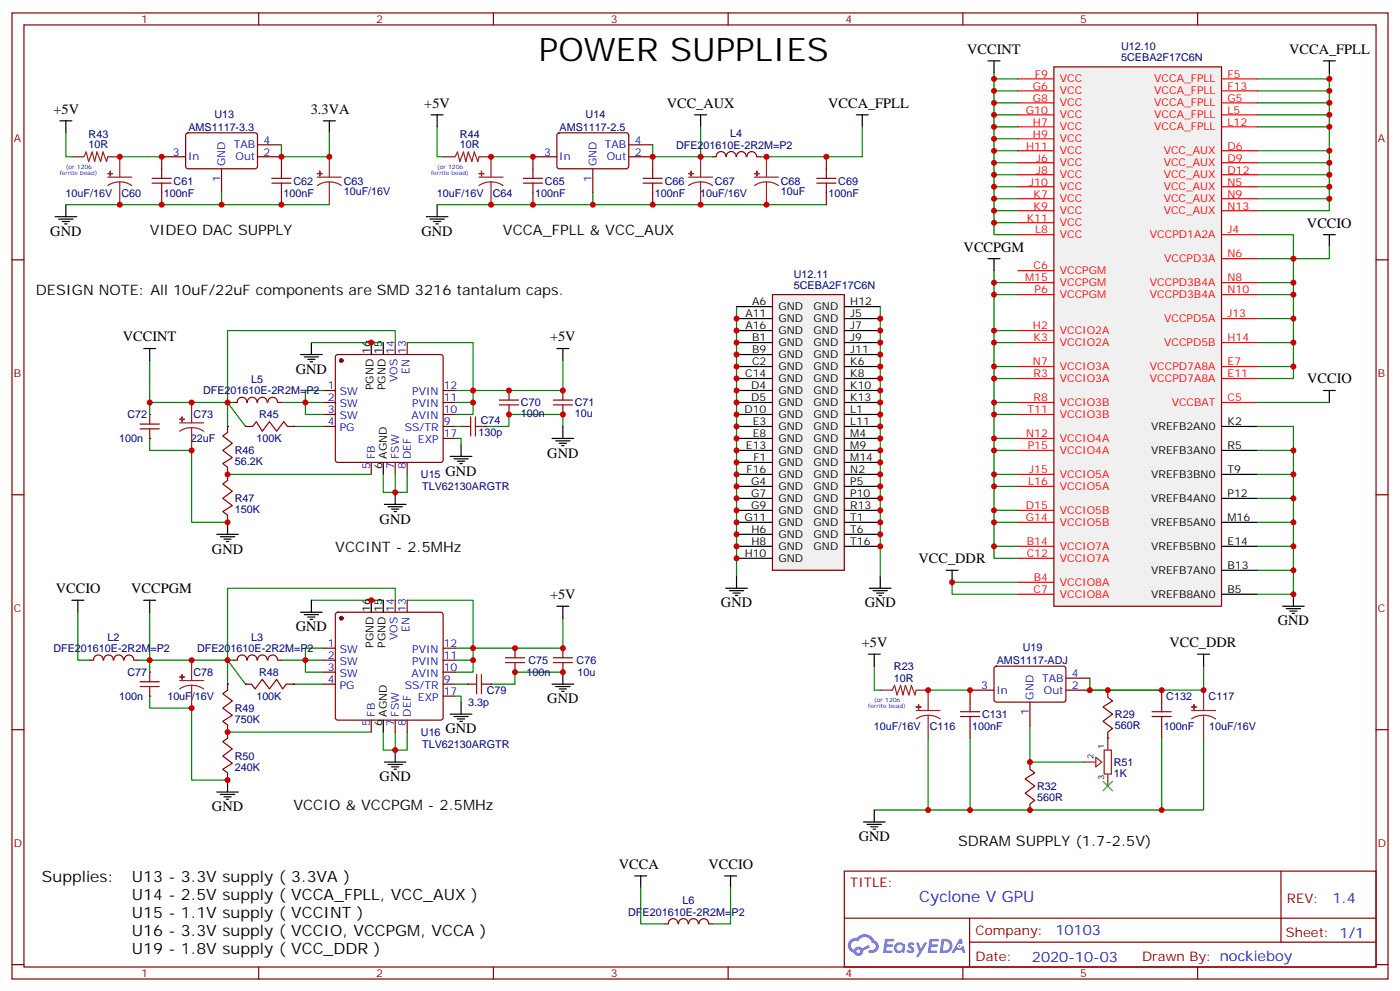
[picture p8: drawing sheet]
<svg xmlns="http://www.w3.org/2000/svg" width="412mm" height="292mm" viewBox="0 0 412 292" stroke-linecap="round" stroke-linejoin="round" font-family="sans-serif">
<path d="M54.9 39.3l.5-.2h20l.4 .7v9.4l-.7 .5-20-.1-.4-.6v-9.2zM44.8 53.9h5.6M44.8 52.5h5.6M47.6 53.9v6.4M54.7 46.1h-7.1v6.4M65.3 49.7v7M75.8 46.1h7.1v6.4M75.8 42.6h7.1M80.1 53.9h5.6M80.1 52.5h5.6M82.9 53.9v6.4" fill="none" stroke="#870000" stroke-width=".35"/>
<g fill="none" stroke="#000" stroke-width=".35">
<path d="M291 17.9h3.6M292.8 17.9v3.5M17.6 35.6h3.6M19.4 35.6v3.5M95.2 35.6h3.6M97 35.6v3.5M16.2 63.8h6.4M17.3 64.5h4.2M18.3 65.2h2.2M19 65.9h.8M19.4 60.3v3.5M291 76.1h3.6"/>
<path d="M292.8 76.1v3.6M213.8 173.1h6.3M214.8 173.8h4.3M215.9 174.6h2.1M216.6 175.3h.7M217 169.6v3.5M256.1 173.1h6.4M257.2 173.8h4.2M258.2 174.6h2.1M258.9 175.3h.7M259.3 169.6v3.5"/>
</g>
<path d="M21.2 46.1h3.5l.7-1.4 .7 2.9 1.1-2.9 .7 2.9 .7-2.9 1 2.9 .7-2.9 1.1 2.9 .3-1.5h3.6v6M31.7 52.1h7.1M35.3 53.6l1.8 .2 1.7 .8M35.3 53.6l-1.9 .2-1.7 .8M35.3 53.6v6.7M93.5 52.1h7M97 53.6l1.9 .2 1.6 .8M97 53.6l-1.8 .2-1.7 .8M97 46.1v6M97 53.6v6.7" fill="none" stroke="#8c2424" stroke-width=".35"/>
<g fill="#8c2424" stroke="#8c2424" stroke-width=".35">
<path d="M93.5 51.1h1.4z"/>
<path d="M94.2 50.4v1.4z"/>
<path d="M31.7 51.1h1.5z"/>
<path d="M32.5 50.4v1.4z"/>
</g>
<g fill="none" stroke="#008700" stroke-width=".35">
<path d="M19.4 39.1v7h1.8M292.8 21.4v47.7h7.1M292.8 33.8h7.1M292.8 30.3h7.1M292.8 26.7h7.1M292.8 23.2h7.1M292.8 37.3h7.1M370.4 33.8h21.2M370.4 30.3h21.2M370.4 26.7h21.2M370.4 23.2h21.2M391.6 37.3v24.7h-21.2"/>
<path d="M391.6 21.4v15.9h-21.2M35.3 46.1h12.3M65.3 56.7v3.6M292.8 44.4h7.1M292.8 40.9h7.1M292.8 47.9h7.1M292.8 51.4h7.1M292.8 55h7.1M292.8 58.5h7.1M370.4 44.4h21.2M370.4 47.9h21.2M370.4 51.4h21.2"/>
<path d="M370.4 55h21.2M370.4 58.5h21.2M292.8 79.7v84.6h7.1M292.8 62h7.1M292.8 65.5h7.1M370.4 69.1h10.6v42.3h-10.6M370.4 76.1h10.6M217 90.2v79.4M292.8 83.2h7.1M292.8 86.7h7.1M292.8 97.3h7.1M370.4 83.2h10.6"/>
<path d="M370.4 86.7h10.6M370.4 93.8h10.6M292.8 100.8h7.1M292.8 107.9h7.1M292.8 111.4h7.1M292.8 118.5h7.1M370.4 100.8h10.6M370.4 107.9h10.6M292.8 122h7.1M292.8 132.6h7.1M292.8 129h7.1M292.8 139.6h7.1"/>
<path d="M292.8 143.2h7.1M292.8 153.7h7.1M292.8 150.2h7.1M280.5 171.4h19.4M292.8 160.8h7.1"/>
</g>
<path d="M227.5 86.7h21.2v81.2h-21.2z" fill="#f0f0f0" stroke="#870000" stroke-width=".35"/>
<g fill="none" stroke="#000" stroke-width=".35">
<path d="M217 90.2h10.5M217 97.3h10.5M217 93.8h10.5M248.7 90.2h10.6M248.7 97.3h10.6M248.7 93.8h10.6M217 111.4h10.5M217 114.9h10.5M217 118.5h10.5M217 107.9h10.5M217 104.4h10.5M217 100.8h10.5"/>
<path d="M248.7 111.4h10.6M248.7 114.9h10.6M248.7 118.5h10.6M248.7 107.9h10.6M248.7 104.4h10.6M248.7 100.8h10.6M217 139.6h10.5M217 136.1h10.5M217 132.6h10.5M217 129h10.5M217 125.5h10.5M217 122h10.5"/>
<path d="M248.7 139.6h10.6M248.7 136.1h10.6M248.7 132.6h10.6M248.7 129h10.6M248.7 125.5h10.6M248.7 122h10.6M217 157.3h10.5M217 153.7h10.5M217 150.2h10.5M217 146.7h10.5M217 143.2h10.5M248.7 157.3h10.6"/>
<path d="M248.7 153.7h10.6M248.7 150.2h10.6M248.7 146.7h10.6M248.7 143.2h10.6M217 160.8h10.5M217 164.3h10.5M248.7 160.8h10.6"/>
</g>
<path d="M310.4 19.7h49.4v158.7h-49.4z" fill="#f0f0f0" stroke="#870000" stroke-width=".35"/>
<g fill="none" stroke="#f00" stroke-width=".35">
<path d="M299.9 23.2h10.5M299.9 37.3h10.5M299.9 33.8h10.5M299.9 30.3h10.5M299.9 26.7h10.5M359.8 23.2h10.6M359.8 37.3h10.6M359.8 33.8h10.6M359.8 30.3h10.6M359.8 26.7h10.6M299.9 58.5h10.5M299.9 55h10.5"/>
<path d="M299.9 51.4h10.5M299.9 47.9h10.5M299.9 44.4h10.5M299.9 40.9h10.5M359.8 58.5h10.6M359.8 55h10.6M359.8 51.4h10.6M359.8 47.9h10.6M359.8 44.4h10.6M299.9 69.1h10.5M299.9 65.5h10.5M299.9 62h10.5"/>
<path d="M299.9 79.7h10.5M359.8 69.1h10.6M359.8 62h10.6M359.8 76.1h10.6M299.9 86.7h10.5M299.9 83.2h10.5M299.9 97.3h10.5M359.8 86.7h10.6M359.8 83.2h10.6M359.8 93.8h10.6M299.9 118.5h10.5M299.9 100.8h10.5"/>
<path d="M299.9 107.9h10.5M299.9 111.4h10.5M359.8 118.5h10.6M359.8 100.8h10.6M359.8 107.9h10.6M359.8 111.4h10.6M299.9 122h10.5M299.9 129h10.5M299.9 132.6h10.5M299.9 139.6h10.5M299.9 143.2h10.5M299.9 150.2h10.5"/>
<path d="M299.9 153.7h10.5M299.9 160.8h10.5M299.9 164.3h10.5M299.9 174.9h10.5M299.9 171.4h10.5"/>
</g>
<path d="M359.8 125.5h10.6M359.8 132.6h10.6M359.8 139.6h10.6M359.8 146.7h10.6M359.8 153.7h10.6M359.8 160.8h10.6M359.8 167.9h10.6M359.8 174.9h10.6" fill="none" stroke="#000" stroke-width=".35"/>
<path d="M259.3 90.2v79.4" fill="none" stroke="#008700" stroke-width=".35"/>
<g fill="none" stroke="#870000" stroke-width=".35">
<path d="M3.5 3.8h405.4v284.3h-405.4zM7.1 7.3h398.2v277.3h-398.2zM76.2 3.8v3.5M145.3 3.8v3.5M214.5 3.8v3.5M283.6 3.8v3.5M352.8 3.8v3.5M3.5 76.5h3.6M405.3 76.5h3.6M3.5 145.6h3.6M405.3 145.6h3.6M3.5 214.8h3.6"/>
<path d="M405.3 214.8h3.6M248.7 256.4h156.6v28.2h-156.6zM377.3 256.4v20.9M248.7 270.2h156.5M285.6 277.3h119.6M285.6 270.2v14.2M3.5 283.9h3.6M76.2 284.6v3.5M145.3 284.6v3.5M214.5 284.6v3.5M283.6 284.6v3.5M352.8 284.6v3.5"/>
<path d="M405.3 283.9h3.6"/>
</g>
<g fill="#5487ff">
<path d="M267.7 277.6a1.22 1.22 0 0 1 1.7 .2l-.4 .6a.47 .47 0 0 0-.3-.4 .47 .47 0 0 0-.5 .2l.1 .2a1.14 1.14 0 0 1 .8 1.8 1.14 1.14 0 0 1-1.9 0l-.2-.2 .5-.6 .7 .5a.29 .29 0 0 0 .3-.3 .29 .29 0 0 0-.2-.3 1.04 1.04 0 0 1-.6-1.7z"/>
<path d="M260.7 276.3h2.4l.3 .2-.2 .5-1.8 .1-.1 .8h1.5l.3 .4-.3 .4h-1.6l-.2 1.1h1.7l.2 .3-.2 .3-2.6 .1z"/>
<path d="M273.8 276.3h2.4l.3 .2-.1 .5-1.8 .1-.2 .8h1.6l.3 .4-.4 .4h-1.6l-.1 1.1h1.7l.2 .3-.2 .3-2.6 .1z"/>
<path d="M282.6 276.3h.7l.3 1.3-.6 .3a.69 .69 0 0 0-1 .3 .69 .69 0 0 0 .4 .9 .69 .69 0 0 0 .9-.6l.5-.2 .6 2.2h-.8l-.2-.9h-1.8l-.5 .9h-.8z"/>
<path d="M269.8 277.4h.8l.6 1.8 1.1-1.8h.9l-2.6 4.2h-.8l.9-1.5z"/>
<path d="M277.4 276.3l-.6 4.2h1.3a2.11 2.11 0 0 0 2.5-2.1 2.11 2.11 0 0 0-2.5-2.1zM278.1 277.1a1.39 1.39 0 0 1 1.7 1.4 1.39 1.39 0 0 1-1.8 1.3h-.3z"/>
<path d="M263.7 277.9a1.54 1.54 0 0 0-.1 2.2 1.54 1.54 0 0 0 2.2 .1l.6 .3 .3-2.3-.2-.3h-.4a1.49 1.49 0 0 0-2.4 0zM264 278.9a.94 .94 0 0 1 1.8 0 .94 .94 0 0 1-1.8 0z"/>
<path d="M250.4 276.7a2.18 2.18 0 0 0 1.1 3.7 1.44 1.44 0 0 0 1.6 .9 1.44 1.44 0 0 0 1.2-1.4l2-1.1-.5-.7-1.9 1a1.47 1.47 0 0 0-2.4 .4 1.39 1.39 0 0 1-.7-1.9 1.39 1.39 0 0 1 2-.5 2.12 2.12 0 0 1 2.2-1.3 2.12 2.12 0 0 1 1.9 1.7 1.14 1.14 0 0 1 1.1 1.4 1.14 1.14 0 0 1-1.7 .7 .43 .43 0 0 0-.5 .4 .43 .43 0 0 0 .4 .5 1.98 1.98 0 0 0 2.5-1.2 1.98 1.98 0 0 0-1.2-2.6 3.1 3.1 0 0 0-5.3-.6l-.9 .1zM252.3 280a.55 .55 0 0 1 1.1 0 .55 .55 0 0 1-1.1 0z"/>
<circle cx="282.6" cy="278.4" r=".26"/>
</g>
<g fill="none" stroke="#000" stroke-width=".35">
<path d="M389.8 17.9h3.5M391.6 17.9v3.5M127 33.8h3.5M128.8 33.8v3.5M204.6 33.8h3.5M206.4 33.8v3.5M252.2 33.8h3.6M254 33.8v3.5M125.6 63.8h6.3M126.6 64.5h4.3M127.7 65.2h2.1M128.4 65.9h.7"/>
<path d="M128.8 60.3v3.5M389.8 69.1h3.5M391.6 69.1v3.5M42.3 102.6h3.6M44.1 102.6v3.5M88.5 104.4h6.4M89.6 105.1h4.2M90.7 105.8h2.1M91.4 106.5h.7M91.7 100.8v3.6M109.4 100.8v3.6M112.9 100.8v3.6"/>
<path d="M164 102.6h3.6M165.8 102.6v3.5M389.8 114.9h3.5M391.6 114.9v3.6M112.9 136.1v3.5M162.6 129h6.4M163.7 129.8h4.2M164.7 130.5h2.2M165.5 131.2h.7M165.8 125.5v3.5M63.9 157.3h6.3M64.9 158h4.2"/>
<path d="M66 158.7h2.1M66.7 159.4h.7M67 153.7v3.6M113.2 148.4h6.4M114.3 149.2h4.2M115.4 149.9h2.1M116.1 150.6h.7M116.4 144.9v3.5M21.2 176.7h3.5M22.9 176.7v3.5M91.7 176.7v3.5M109.4 176.7v3.5"/>
<path d="M112.9 176.7v3.5M164 178.4h3.6M165.8 178.4v3.6M377.8 178.4h6.4M378.9 179.1h4.2M379.9 179.8h2.2M381 174.9v3.5M88.5 180.2h6.4M89.6 180.9h4.2M90.7 181.6h2.1M91.4 182.3h.7M165.8 197.8v3.6"/>
<path d="M380.6 180.6h.8M112.9 211.9v3.6M162.6 201.4h6.4M163.7 202.1h4.2M164.7 202.8h2.2M165.5 203.5h.7M63.9 233.1h6.3M64.9 233.8h4.2M66 234.5h2.1M66.7 235.2h.7M67 229.6v3.5M113.2 224.3h6.4"/>
<path d="M114.3 225h4.2M115.4 225.7h2.1M116.1 226.4h.7M116.4 220.8v3.5"/>
</g>
<g fill="none" stroke="#008700" stroke-width=".35">
<path d="M97 39.1v7h-14.1v-3.5M128.8 37.3v8.8h1.7M206.4 37.3v8.8h-14.1v-3.5M254 37.3v8.8h-30M144.6 46.1h12.4M174.6 56.7v3.6M144.6 60.3h98.8M391.6 72.6v3.5h-10.6M44.1 106.1v12.4h24.7M67 118.5v7M82.9 118.5h12.3M91.7 100.8h21.2"/>
<path d="M95.2 114.9h-5.2v7.1h5.2M116.4 100.8v-3.5h-49.4v21.2l5.3 7M119.9 100.8h19.4v14.1M134.1 114.9h5.2v7.1h-5.2M134.1 118.5h5.2M370.4 118.5h21.2M44.1 129v3.6h12.3v21.1h10.6M67 139.6h42.4M86.4 125.5h8.8M112.9 139.6v5.3h3.5M116.4 139.6v5.3h3.5v-5.3M142.9 125.5h7v-3.5h15.9v3.5"/>
<path d="M370.4 125.5h10.6v49.4h-10.6M370.4 132.6h10.6M370.4 139.6h10.6M370.4 146.7h10.6M370.4 153.7h10.6M91.7 176.7h21.2M116.4 176.7v-3.6h-49.4v21.2l5.3 7.1M119.9 176.7h19.4v14.1h26.5v-8.8M370.4 160.8h10.6M370.4 167.9h10.6M44.1 180.2v14.1h24.7M67 194.3v7.1"/>
<path d="M82.9 194.3h12.3M95.2 190.8h-5.2v7h5.2M134.1 190.8h5.2v7h-5.2M134.1 194.3h5.2M165.8 197.8h-14.1v3.6h-7.1M44.1 204.9v3.5h12.3v21.2h10.6M67 215.5h42.4M86.4 201.4h8.8M112.9 215.5v5.3h3.5M116.4 215.5v5.3h3.5v-5.3"/>
</g>
<g fill="none" stroke="#870000" stroke-width=".35">
<path d="M164.3 39.3l.4-.2h20.1l.4 .7-.1 9.4-.6 .5-20-.1-.5-.6v-9.2zM154.2 53.9h5.6M154.2 52.5h5.6M157 53.9v6.4M164 46.1h-7v6.4M174.6 49.7v7M185.2 46.1h7.1v6.4M185.2 42.6h7.1M189.4 53.9h5.7M189.4 52.5h5.7M192.3 53.9v6.4M240.6 53.9h5.6"/>
<path d="M240.6 52.5h5.6M243.4 46.1v6.4M243.4 53.9v6.4M95.2 114.9h3.6M95.2 118.5h3.6M99 104.6l.5-.2h30.3l.5 .2 .2 .5v30.3l-.2 .5-.5 .2h-30.3l-.5-.2-.2-.5v-30.3zM116.4 100.8v3.6M119.9 100.8v3.6M130.5 114.9h3.6M130.5 118.5h3.6M95.2 122h3.6M95.2 125.5h3.6"/>
<path d="M109.4 136.1v3.5M116.4 136.1v3.5M119.9 136.1v3.5M130.5 122h3.6M130.5 125.5h3.6M130.5 129h3.6M116.4 176.7v3.5M119.9 176.7v3.5M95.2 190.8h3.6M95.2 194.3h3.6M95.2 197.8h3.6M99 180.4l.5-.2h30.3l.5 .2 .2 .5v30.3l-.2 .5-.5 .2h-30.3l-.5-.2-.2-.5v-30.3z"/>
<path d="M130.5 190.8h3.6M130.5 194.3h3.6M130.5 197.8h3.6M95.2 201.4h3.6M109.4 211.9v3.6M116.4 211.9v3.6M119.9 211.9v3.6M130.5 201.4h3.6M130.5 204.9h3.6"/>
</g>
<g fill="#870000" stroke="#870000" stroke-width=".35">
<circle cx="100.5" cy="106.1" r=".53"/>
<circle cx="100.5" cy="182" r=".53"/>
</g>
<g fill="none" stroke="#8c2424" stroke-width=".35">
<path d="M130.5 46.1h3.6l.7-1.4 .7 2.9 1-2.9 .7 2.9 .7-2.9 1.1 2.9 .7-2.9 1.1 2.9 .3-1.5h3.5v6M141.1 52.1h7.1M144.6 53.6l1.9 .2 1.7 .8M144.6 53.6l-1.8 .2-1.7 .8M144.6 53.6v6.7M202.8 52.1h7.1M206.4 53.6l1.8 .2 1.7 .8M206.4 53.6l-1.9 .2-1.7 .8M206.4 46.1v6M206.4 53.6v6.7M222.2 52.1h7.1M225.8 53.6l1.8 .2 1.7 .8"/>
<path d="M225.8 53.6l-1.9 .2-1.7 .8M225.8 46.1v6M225.8 53.6v6.7M56.4 118.5v6M52.9 124.5h7.1M56.4 125.9l1.9 .2 1.7 .8M56.4 125.9l-1.8 .2-1.7 .8M56.4 125.9v6.7M56.4 194.3v6M52.9 200.3h7.1M56.4 201.7l1.9 .3 1.7 .8M56.4 201.7l-1.8 .3-1.7 .8"/>
<path d="M56.4 201.7v6.7"/>
</g>
<g fill="#8c2424" stroke="#8c2424" stroke-width=".35">
<path d="M141.1 51.1h1.4z"/>
<path d="M141.8 50.4l.1 1.4z"/>
<path d="M202.8 51.1h1.5z"/>
<path d="M203.6 50.4v1.4z"/>
<path d="M222.2 51.1h1.5z"/>
<path d="M223 50.4v1.4z"/>
<path d="M52.9 123.4h1.4z"/>
<path d="M53.6 122.7l.1 1.4z"/>
<path d="M52.9 199.2l1.4 .1z"/>
<path d="M53.6 198.5l.1 1.5z"/>
</g>
<path d="M149.9 114.9v2.9" fill="none" stroke="#a10000" stroke-width=".35"/>
<circle cx="149.9" cy="122" r=".18" fill="#870000"/>
<path d="M147.1 119.2h5.7M149.9 119.2v2.8" fill="none" stroke="#a10000" stroke-width=".35"/>
<circle cx="149.9" cy="114.9" r=".18" fill="#870000"/>
<path d="M147.1 117.8h5.7M140.1 125.5h2.8" fill="none" stroke="#a10000" stroke-width=".35"/>
<circle cx="135.8" cy="125.5" r=".18" fill="#870000"/>
<path d="M135.8 125.5h2.8M138.6 122.7v5.6" fill="none" stroke="#a10000" stroke-width=".35"/>
<circle cx="142.9" cy="125.5" r=".18" fill="#870000"/>
<path d="M165.8 114.9v2.9M140.1 122.7v5.6" fill="none" stroke="#a10000" stroke-width=".35"/>
<circle cx="165.8" cy="122" r=".18" fill="#870000"/>
<path d="M163 119.2h5.6M165.8 119.2v2.8" fill="none" stroke="#a10000" stroke-width=".35"/>
<circle cx="165.8" cy="114.9" r=".18" fill="#870000"/>
<path d="M163 117.8h5.6M44.1 122v2.8" fill="none" stroke="#a10000" stroke-width=".35"/>
<path d="M165.8 106.1v8.8h-26.5" fill="none" stroke="#008700" stroke-width=".35"/>
<g fill="#000">
<circle cx="67" cy="125.5" r=".18"/>
<circle cx="67" cy="139.6" r=".18"/>
<circle cx="72.3" cy="125.5" r=".18"/>
<circle cx="86.4" cy="125.5" r=".18"/>
<circle cx="67" cy="153.7" r=".18"/>
</g>
<path d="M67 125.5v1.8l-1.4 1 2.8 2.2-2.8 2.1 2.8 2.1-2.8 1.8 1.4 1v3.9l-1.4 1.1 2.8 2.1-2.8 2.1 2.8 2.1-2.8 1.8 1.4 1v2.1M72.3 125.5h2.1l1.1-1.4 1.8 2.8 2.1-2.8 2.1 2.8 2.1-2.8 1.1 1.4h1.7" fill="none" stroke="#870000" stroke-width=".35"/>
<circle cx="44.1" cy="129" r=".18" fill="#870000"/>
<path d="M41.3 126.2h5.6M44.1 126.2v2.8" fill="none" stroke="#a10000" stroke-width=".35"/>
<circle cx="44.1" cy="122" r=".18" fill="#870000"/>
<path d="M41.3 124.8h5.6M44.1 197.8v2.9" fill="none" stroke="#a10000" stroke-width=".35"/>
<path d="M44.1 118.5v3.5" fill="none" stroke="#008700" stroke-width=".35"/>
<g fill="#000">
<circle cx="67" cy="201.4" r=".18"/>
<circle cx="67" cy="215.5" r=".18"/>
<circle cx="72.3" cy="201.4" r=".18"/>
<circle cx="86.4" cy="201.4" r=".18"/>
<circle cx="67" cy="229.6" r=".18"/>
</g>
<path d="M67 201.4v1.7l-1.4 1.1 2.8 2.1-2.8 2.1 2.8 2.1-2.8 1.8 1.4 1.1v3.8l-1.4 1.1 2.8 2.1-2.8 2.1 2.8 2.1-2.8 1.8 1.4 1.1v2.1M72.3 201.4h1.8l1 1.4 2.2-2.8 2.1 2.8 2.1-2.8 1.8 2.8 1-1.4h2.1" fill="none" stroke="#870000" stroke-width=".35"/>
<circle cx="44.1" cy="204.9" r=".18" fill="#870000"/>
<path d="M41.3 202.1h5.6M44.1 202.1v2.8" fill="none" stroke="#a10000" stroke-width=".35"/>
<circle cx="44.1" cy="197.8" r=".18" fill="#870000"/>
<path d="M41.3 200.7h5.6M137.6 201.4h2.8" fill="none" stroke="#a10000" stroke-width=".35"/>
<path d="M44.1 194.3v3.5" fill="none" stroke="#008700" stroke-width=".35"/>
<circle cx="144.6" cy="201.4" r=".18" fill="#870000"/>
<path d="M141.8 198.5v5.7M141.8 201.4h2.8" fill="none" stroke="#a10000" stroke-width=".35"/>
<circle cx="137.6" cy="201.4" r=".18" fill="#870000"/>
<path d="M140.4 198.5v5.7M151.7 190.8v2.8" fill="none" stroke="#a10000" stroke-width=".35"/>
<path d="M134.1 201.4h3.5" fill="none" stroke="#008700" stroke-width=".35"/>
<circle cx="151.7" cy="197.8" r=".18" fill="#870000"/>
<path d="M148.9 195h5.6M151.7 195v2.8" fill="none" stroke="#a10000" stroke-width=".35"/>
<circle cx="151.7" cy="190.8" r=".18" fill="#870000"/>
<path d="M148.9 193.6h5.6M165.8 190.8v2.8" fill="none" stroke="#a10000" stroke-width=".35"/>
<circle cx="165.8" cy="197.8" r=".18" fill="#870000"/>
<path d="M163 195h5.6M165.8 195v2.8" fill="none" stroke="#a10000" stroke-width=".35"/>
<circle cx="165.8" cy="190.8" r=".18" fill="#870000"/>
<path d="M163 193.6h5.6" fill="none" stroke="#a10000" stroke-width=".35"/>
<g fill="none" stroke="#008700" stroke-width=".35">
<path d="M206.4 46.1h3.5M19.4 60.3h77.6M128.8 60.3h15.8M134.1 129h1.7v1.8M134.1 125.5h1.7M280.5 171.4v3.5h19.4M22.9 180.2v14.1h3.6M40.6 194.3h3.5M257.5 196.1v7h1.8M321 199.6v3.5h21.2M354.5 196.1v7h-12.3M134.1 204.9h1.7v1.8"/>
<path d="M273.4 203.1h12.4M273.4 217.2v21.2M285.8 217.2v21.2M303.4 213.7v10.6h15.9M321 203.1h21.2M342.2 217.2v21.2M354.5 217.2v21.2h-97M188.7 261.3v10.6h7.1M215.2 261.3v10.6h-5.3"/>
</g>
<g fill="none" stroke="#000" stroke-width=".35">
<path d="M132.6 134.3h6.4M133.7 135h4.2M134.8 135.7h2.1M135.5 136.5h.7M135.8 130.8v3.5M42.3 176.7h3.6M44.1 176.7v3.5M278.7 167.9h3.5M280.5 167.9v3.5M255.8 192.5h3.5M257.5 192.5v3.6M352.8 192.5h3.5"/>
<path d="M354.5 192.5v3.6M132.6 210.2h6.4M133.7 210.9h4.2M134.8 211.6h2.1M135.5 212.3h.7M135.8 206.7v3.5M257.5 238.4v3.5M187 257.8h3.5M188.7 257.8v3.5M213.4 257.8h3.6M215.2 257.8v3.5M254.4 241.9h6.3"/>
<path d="M255.4 242.6h4.2M256.5 243.3h2.1M257.2 244.1h.7"/>
</g>
<g fill="none" stroke="#870000" stroke-width=".35">
<path d="M209.9 46.1h1.1M211 46.1a1.41 1.41 0 0 1 1.4-1.5 1.41 1.41 0 0 1 1.4 1.5M214 46.1a1.41 1.41 0 0 1 1.4-1.5 1.41 1.41 0 0 1 1.4 1.5M217 46.1a1.41 1.41 0 0 1 1.4-1.5 1.41 1.41 0 0 1 1.4 1.5M220 46.1a1.41 1.41 0 0 1 1.4-1.5 1.41 1.41 0 0 1 1.4 1.5M223 46.1h1M68.8 118.5h1M69.9 118.4a1.41 1.41 0 0 1 1.4-1.5 1.41 1.41 0 0 1 1.4 1.5M72.9 118.4a1.41 1.41 0 0 1 1.4-1.5 1.41 1.41 0 0 1 1.4 1.5M75.9 118.4a1.41 1.41 0 0 1 1.4-1.5 1.41 1.41 0 0 1 1.4 1.5M78.9 118.4a1.41 1.41 0 0 1 1.4-1.5 1.41 1.41 0 0 1 1.4 1.5M81.8 118.5h1.1"/>
<path d="M26.5 194.3h1M27.6 194.3a1.41 1.41 0 0 1 1.4-1.5 1.41 1.41 0 0 1 1.4 1.5M30.6 194.3a1.41 1.41 0 0 1 1.4-1.5 1.41 1.41 0 0 1 1.4 1.5M33.5 194.3a1.41 1.41 0 0 1 1.4-1.5 1.41 1.41 0 0 1 1.4 1.5M36.6 194.3a1.41 1.41 0 0 1 1.4-1.5 1.41 1.41 0 0 1 1.4 1.5M39.5 194.3h1.1M68.8 194.3h1M69.9 194.3a1.41 1.41 0 0 1 1.4-1.5 1.41 1.41 0 0 1 1.4 1.5M72.9 194.3a1.41 1.41 0 0 1 1.4-1.5 1.41 1.41 0 0 1 1.4 1.5M75.9 194.3a1.41 1.41 0 0 1 1.4-1.5 1.41 1.41 0 0 1 1.4 1.5M78.9 194.3a1.41 1.41 0 0 1 1.4-1.5 1.41 1.41 0 0 1 1.4 1.5M81.8 194.3h1.1"/>
<path d="M293 196.3l.5-.2h20l.5 .7-.1 9.4-.6 .5-20.1-.1-.4-.6v-9.2zM314 199.6h7M282.9 210.9h5.7M282.9 209.5h5.7M285.8 210.9v6.3M292.8 203.1h-7v6.4M303.4 206.7v7M314 203.1h7M326.3 203.1v2.1l1.4 1.1-2.8 1.8 2.8 2.1-2.8 2.1 2.8 2.1-1.4 1.1v1.7M339.4 210.9h5.6M339.4 209.5h5.6M342.2 203.1v6.4"/>
<path d="M342.2 210.9v6.3M303.4 224.3v2.1l1.4 1.1-2.8 1.7 2.8 2.2-2.8 2.1 2.8 2.1-1.4 1v1.8M195.8 271.9h1M196.9 271.9a1.41 1.41 0 0 1 1.4-1.5 1.41 1.41 0 0 1 1.4 1.5M199.9 271.9a1.41 1.41 0 0 1 1.4-1.5 1.41 1.41 0 0 1 1.4 1.5M202.9 271.9a1.41 1.41 0 0 1 1.4-1.5 1.41 1.41 0 0 1 1.4 1.5M205.9 271.9a1.41 1.41 0 0 1 1.4-1.5 1.41 1.41 0 0 1 1.4 1.5M208.8 271.9h1.1"/>
</g>
<g fill="none" stroke="#8c2424" stroke-width=".35">
<path d="M259.3 203.1h3.5l.7-1.4 .7 2.8 1.1-2.8 .7 2.8 .7-2.8 1.1 2.8 .7-2.8 1 2.8 .4-1.4h3.5v6M269.9 209.1h7M273.4 210.5l1.9 .3 1.6 .8M273.4 210.5l-1.8 .3-1.7 .8M273.4 210.5v6.7M326.3 217.2v3.6M351 209.1h7.1M354.5 210.5l1.9 .3 1.7 .8M354.5 210.5l-1.8 .3-1.7 .8M354.5 203.1v6M354.5 210.5v6.7M319.3 224.3h3.5"/>
<path d="M322.8 222.9l1.8 1.4-1.8 1.4zM325.3 220.8h2.1v7h-2.1zM326.3 227.8v3.6"/>
</g>
<g fill="#8c2424" stroke="#8c2424" stroke-width=".35">
<path d="M269.9 208.1h1.4z"/>
<path d="M270.6 207.4v1.4z"/>
<path d="M351 208.1h1.4z"/>
<path d="M351.7 207.4l.1 1.4z"/>
</g>
<g fill="#000">
<circle cx="326.3" cy="217.2" r=".18"/>
<circle cx="326.3" cy="203.1" r=".18"/>
<circle cx="303.4" cy="238.4" r=".18"/>
<circle cx="303.4" cy="224.3" r=".18"/>
</g>
<path d="M324.9 229.9l2.8 2.9M327.7 229.9l-2.8 2.9" fill="none" stroke="#3c3" stroke-width=".35"/>
<g fill="#c00">
<circle cx="47.6" cy="46.1" r=".88"/>
<circle cx="35.3" cy="46.1" r=".88"/>
<circle cx="381" cy="107.9" r=".88"/>
<circle cx="381" cy="100.8" r=".88"/>
<circle cx="381" cy="93.8" r=".88"/>
<circle cx="381" cy="86.7" r=".88"/>
<circle cx="381" cy="83.2" r=".88"/>
<circle cx="381" cy="76.1" r=".88"/>
<circle cx="391.6" cy="44.4" r=".88"/>
<circle cx="391.6" cy="47.9" r=".88"/>
<circle cx="391.6" cy="51.4" r=".88"/>
<circle cx="391.6" cy="55" r=".88"/>
<circle cx="391.6" cy="58.5" r=".88"/>
<circle cx="391.6" cy="37.3" r=".88"/>
<circle cx="391.6" cy="33.8" r=".88"/>
<circle cx="391.6" cy="30.3" r=".88"/>
<circle cx="391.6" cy="26.7" r=".88"/>
<circle cx="391.6" cy="23.2" r=".88"/>
<circle cx="292.8" cy="23.2" r=".88"/>
<circle cx="292.8" cy="26.7" r=".88"/>
<circle cx="292.8" cy="30.3" r=".88"/>
<circle cx="292.8" cy="33.8" r=".88"/>
<circle cx="292.8" cy="37.3" r=".88"/>
<circle cx="292.8" cy="40.9" r=".88"/>
<circle cx="292.8" cy="44.4" r=".88"/>
<circle cx="292.8" cy="47.9" r=".88"/>
<circle cx="292.8" cy="51.4" r=".88"/>
<circle cx="292.8" cy="55" r=".88"/>
<circle cx="292.8" cy="58.5" r=".88"/>
<circle cx="292.8" cy="62" r=".88"/>
<circle cx="292.8" cy="65.5" r=".88"/>
<circle cx="217" cy="164.3" r=".88"/>
<circle cx="217" cy="160.8" r=".88"/>
<circle cx="217" cy="157.3" r=".88"/>
<circle cx="217" cy="153.7" r=".88"/>
<circle cx="217" cy="150.2" r=".88"/>
<circle cx="217" cy="146.7" r=".88"/>
<circle cx="217" cy="143.2" r=".88"/>
<circle cx="217" cy="139.6" r=".88"/>
<circle cx="217" cy="136.1" r=".88"/>
<circle cx="217" cy="132.6" r=".88"/>
<circle cx="217" cy="129" r=".88"/>
<circle cx="217" cy="125.5" r=".88"/>
<circle cx="217" cy="122" r=".88"/>
<circle cx="217" cy="118.5" r=".88"/>
<circle cx="259.3" cy="160.8" r=".88"/>
<circle cx="259.3" cy="157.3" r=".88"/>
<circle cx="259.3" cy="153.7" r=".88"/>
<circle cx="259.3" cy="150.2" r=".88"/>
<circle cx="259.3" cy="146.7" r=".88"/>
<circle cx="259.3" cy="143.2" r=".88"/>
<circle cx="259.3" cy="139.6" r=".88"/>
<circle cx="259.3" cy="136.1" r=".88"/>
<circle cx="259.3" cy="132.6" r=".88"/>
<circle cx="259.3" cy="129" r=".88"/>
<circle cx="259.3" cy="125.5" r=".88"/>
<circle cx="259.3" cy="122" r=".88"/>
<circle cx="259.3" cy="118.5" r=".88"/>
<circle cx="259.3" cy="114.9" r=".88"/>
<circle cx="259.3" cy="111.4" r=".88"/>
<circle cx="259.3" cy="107.9" r=".88"/>
<circle cx="259.3" cy="104.4" r=".88"/>
<circle cx="259.3" cy="100.8" r=".88"/>
<circle cx="259.3" cy="97.3" r=".88"/>
<circle cx="259.3" cy="93.8" r=".88"/>
<circle cx="217" cy="111.4" r=".88"/>
<circle cx="217" cy="114.9" r=".88"/>
<circle cx="217" cy="107.9" r=".88"/>
<circle cx="217" cy="104.4" r=".88"/>
<circle cx="217" cy="100.8" r=".88"/>
<circle cx="217" cy="93.8" r=".88"/>
<circle cx="217" cy="97.3" r=".88"/>
<circle cx="381" cy="132.6" r=".88"/>
<circle cx="381" cy="139.6" r=".88"/>
<circle cx="381" cy="146.7" r=".88"/>
<circle cx="381" cy="153.7" r=".88"/>
<circle cx="381" cy="160.8" r=".88"/>
<circle cx="381" cy="167.9" r=".88"/>
<circle cx="381" cy="174.9" r=".88"/>
<circle cx="144.6" cy="46.1" r=".88"/>
<circle cx="157" cy="46.1" r=".88"/>
<circle cx="243.4" cy="46.1" r=".88"/>
<circle cx="192.3" cy="46.1" r=".88"/>
<circle cx="206.4" cy="46.1" r=".88"/>
<circle cx="82.9" cy="46.1" r=".88"/>
<circle cx="97" cy="46.1" r=".88"/>
<circle cx="139.3" cy="118.5" r=".88"/>
<circle cx="116.4" cy="144.9" r=".88"/>
<circle cx="90" cy="118.5" r=".88"/>
<circle cx="67" cy="118.5" r=".88"/>
<circle cx="56.4" cy="118.5" r=".88"/>
<circle cx="56.4" cy="132.6" r=".88"/>
<circle cx="44.1" cy="194.3" r=".88"/>
<circle cx="56.4" cy="208.4" r=".88"/>
<circle cx="67" cy="194.3" r=".88"/>
<circle cx="109.4" cy="176.7" r=".88"/>
<circle cx="90" cy="194.3" r=".88"/>
<circle cx="116.4" cy="220.8" r=".88"/>
<circle cx="139.3" cy="194.3" r=".88"/>
<circle cx="139.3" cy="190.8" r=".88"/>
<circle cx="109.4" cy="100.8" r=".88"/>
<circle cx="139.3" cy="114.9" r=".88"/>
<circle cx="149.9" cy="114.9" r=".88"/>
<circle cx="165.8" cy="114.9" r=".88"/>
<circle cx="149.9" cy="122" r=".88"/>
<circle cx="165.8" cy="122" r=".88"/>
<circle cx="67" cy="139.6" r=".88"/>
<circle cx="67" cy="153.7" r=".88"/>
<circle cx="44.1" cy="118.5" r=".88"/>
<circle cx="67" cy="229.6" r=".88"/>
<circle cx="67" cy="215.5" r=".88"/>
<circle cx="151.7" cy="197.8" r=".88"/>
<circle cx="165.8" cy="197.8" r=".88"/>
<circle cx="65.3" cy="60.3" r=".88"/>
<circle cx="82.9" cy="60.3" r=".88"/>
<circle cx="47.6" cy="60.3" r=".88"/>
<circle cx="35.3" cy="60.3" r=".88"/>
<circle cx="225.8" cy="60.3" r=".88"/>
<circle cx="144.6" cy="60.3" r=".88"/>
<circle cx="174.6" cy="60.3" r=".88"/>
<circle cx="206.4" cy="60.3" r=".88"/>
<circle cx="157" cy="60.3" r=".88"/>
<circle cx="192.3" cy="60.3" r=".88"/>
<circle cx="56.4" cy="194.3" r=".88"/>
<circle cx="151.7" cy="190.8" r=".88"/>
<circle cx="165.8" cy="190.8" r=".88"/>
<circle cx="225.8" cy="46.1" r=".88"/>
<circle cx="321" cy="203.1" r=".88"/>
<circle cx="273.4" cy="203.1" r=".88"/>
<circle cx="285.8" cy="203.1" r=".88"/>
<circle cx="292.8" cy="86.7" r=".88"/>
<circle cx="292.8" cy="83.2" r=".88"/>
<circle cx="292.8" cy="100.8" r=".88"/>
<circle cx="292.8" cy="97.3" r=".88"/>
<circle cx="292.8" cy="111.4" r=".88"/>
<circle cx="292.8" cy="107.9" r=".88"/>
<circle cx="292.8" cy="122" r=".88"/>
<circle cx="292.8" cy="118.5" r=".88"/>
<circle cx="292.8" cy="132.6" r=".88"/>
<circle cx="292.8" cy="129" r=".88"/>
<circle cx="292.8" cy="143.2" r=".88"/>
<circle cx="292.8" cy="139.6" r=".88"/>
<circle cx="292.8" cy="153.7" r=".88"/>
<circle cx="292.8" cy="150.2" r=".88"/>
<circle cx="292.8" cy="160.8" r=".88"/>
<circle cx="280.5" cy="171.4" r=".88"/>
<circle cx="354.5" cy="203.1" r=".88"/>
<circle cx="342.2" cy="203.1" r=".88"/>
<circle cx="326.3" cy="203.1" r=".88"/>
<circle cx="303.4" cy="224.3" r=".88"/>
<circle cx="303.4" cy="238.4" r=".88"/>
<circle cx="342.2" cy="238.4" r=".88"/>
<circle cx="285.8" cy="238.4" r=".88"/>
<circle cx="273.4" cy="238.4" r=".88"/>
</g>
<text font-size="9.5" x="158.7" y="17.9">POWER SUPPLIES</text>
<g font-size="4.6">
<text x="12.3" y="259.6">Supplies:</text>
<text x="38.8" y="259.6">U13 - 3.3V supply ( 3.3VA )</text>
<text x="38.8" y="264.9">U14 - 2.5V supply ( VCCA_FPLL, VCC_AUX )</text>
<text x="38.8" y="270.2">U15 - 1.1V supply ( VCCINT )</text>
<text x="38.8" y="275.4">U16 - 3.3V supply ( VCCIO, VCCPGM, VCCA )</text>
<text x="38.8" y="280.7">U19 - 1.8V supply ( VCC_DDR )</text>
</g>
<text font-size="4.6" fill="#00f" x="270.8" y="265.4">Cyclone V GPU</text>
<g font-size="4.2">
<text x="284.9" y="15.8">VCCINT</text>
<text x="379.8" y="15.8">VCCA_FPLL</text>
<text x="15.7" y="33.4">+5V</text>
<text x="91.5" y="33.4">3.3VA</text>
<text x="125" y="31.7">+5V</text>
<text x="196.4" y="31.7">VCC_AUX</text>
<text x="243.9" y="31.7">VCCA_FPLL</text>
<text x="14.8" y="69.4">GND</text>
<text x="44.1" y="69.1">VIDEO DAC SUPPLY</text>
<text x="124.2" y="69.4">GND</text>
<text x="148.2" y="69.1">VCCA_FPLL &amp; VCC_AUX</text>
<text x="385" y="67">VCCIO</text>
<text x="283.9" y="74">VCCPGM</text>
<text x="10.6" y="86.7">DESIGN NOTE: All 10uF/22uF components are SMD 3216 tantalum caps.</text>
<text x="36.2" y="100.5">VCCINT</text>
<text x="162" y="100.5">+5V</text>
<text x="87.1" y="110">GND</text>
<text x="385" y="112.8">VCCIO</text>
<text x="161.2" y="134.7">GND</text>
<text x="131.2" y="140">GND</text>
<text x="111.8" y="154.1">GND</text>
<text x="62.4" y="162.9">GND</text>
<text x="98.8" y="162.6">VCCINT - 2.5MHz</text>
<text x="270.6" y="165.7">VCC_DDR</text>
<text x="16.5" y="174.5">VCCIO</text>
<text x="38.7" y="174.6">VCCPGM</text>
<text x="162" y="176.3">+5V</text>
<text x="212.4" y="178.8">GND</text>
<text x="254.7" y="178.8">GND</text>
<text x="87.1" y="185.8">GND</text>
<text x="376.4" y="184.1">GND</text>
<text x="253.9" y="190.4">+5V</text>
<text x="344.5" y="190.4">VCC_DDR</text>
<text x="161.2" y="207">GND</text>
<text x="131.2" y="215.8">GND</text>
<text x="111.8" y="229.9">GND</text>
<text x="62.4" y="238.8">GND</text>
<text x="86.4" y="238.4">VCCIO &amp; VCCPGM - 2.5MHz</text>
<text x="252.9" y="247.6">GND</text>
<text x="282.2" y="249">SDRAM SUPPLY (1.7-2.5V)</text>
<text x="182.3" y="255.7">VCCA</text>
<text x="208.7" y="255.7">VCCIO</text>
</g>
<g font-size="4.2" fill="#00f">
<text x="392.5" y="265.7">1.4</text>
<text x="310.9" y="275.2">10103</text>
<text x="304" y="283">2020-10-03</text>
</g>
<g font-size="3.9" fill="#800">
<text x="250.5" y="261">TITLE:</text>
<text x="379.1" y="265.7">REV:</text>
<text x="287.4" y="275.2">Company:</text>
<text x="378.7" y="275.8">Sheet: 1/1</text>
<text x="287.4" y="282.9">Date:</text>
<text x="336.4" y="282.9">Drawn By: nockieboy</text>
</g>
<g font-size="3.2" fill="#800">
<text x="41.6" y="6.8">1</text>
<text x="110.8" y="6.8">2</text>
<text x="179.9" y="6.8">3</text>
<text x="249.1" y="6.8">4</text>
<text x="318.2" y="6.8">5</text>
<text x="4.1" y="41.9">A</text>
<text x="405.9" y="41.9">A</text>
<text x="4.1" y="111.1">B</text>
<text x="405.9" y="111.1">B</text>
<text x="4.1" y="180.2">C</text>
<text x="405.9" y="180.2">C</text>
<text x="4.1" y="249.3">D</text>
<text x="405.9" y="249.3">D</text>
<text x="41.6" y="287.6">1</text>
<text x="110.8" y="287.6">2</text>
<text x="179.9" y="287.6">3</text>
<text x="249.1" y="287.6">4</text>
<text x="318.2" y="287.6">5</text>
</g>
<g font-size="3.2" fill="#000080">
<text x="330.3" y="14.7">U12.10</text>
<text x="330.3" y="18.1">5CEBA2F17C6N</text>
<text x="63.2" y="34.7">U13</text>
<text x="172.5" y="34.7">U14</text>
<text x="26.1" y="40.5">R43</text>
<text x="55.5" y="38.5">AMS1117-3.3</text>
<text x="135.5" y="40.5">R44</text>
<text x="164.8" y="38.5">AMS1117-2.5</text>
<text x="215.1" y="40.4">L4</text>
<text x="26.1" y="43.7">10R</text>
<text x="135.5" y="43.7">10R</text>
<text x="199.2" y="43.7">DFE201610E-2R2M=P2</text>
<text x="19.3" y="57.8">10uF/16V</text>
<text x="35.8" y="57.8">C60</text>
<text x="48.2" y="57.9">100nF</text>
<text x="51.2" y="54.4">C61</text>
<text x="83.5" y="57.9">100nF</text>
<text x="86.4" y="54.4">C62</text>
<text x="101.2" y="57.5">10uF/16V</text>
<text x="101.2" y="54.3">C63</text>
<text x="128.7" y="57.8">10uF/16V</text>
<text x="145.1" y="57.8">C64</text>
<text x="157.6" y="57.9">100nF</text>
<text x="160.5" y="54.4">C65</text>
<text x="192.9" y="57.9">100nF</text>
<text x="195.8" y="54.4">C66</text>
<text x="206.2" y="57.9">10uF/16V</text>
<text x="210.6" y="54.3">C67</text>
<text x="230" y="57.5">10uF</text>
<text x="230" y="54.3">C68</text>
<text x="244" y="57.9">100nF</text>
<text x="246.9" y="54.4">C69</text>
<text x="233.8" y="81.7">U12.11</text>
<text x="233.8" y="85.1">5CEBA2F17C6N</text>
<text x="74" y="112.7">L5</text>
<text x="59.8" y="116.1">DFE201610E-2R2M=P2</text>
<text x="153.5" y="119.6">C70</text>
<text x="169.3" y="119.6">C71</text>
<text x="37.5" y="123.1">C72</text>
<text x="57" y="123.1">C73</text>
<text x="76.4" y="123.1">R45</text>
<text x="141.6" y="124.9">C74</text>
<text x="153.5" y="122.8">100n</text>
<text x="169.3" y="122.8">10u</text>
<text x="35.1" y="130.2">100n</text>
<text x="56.2" y="130.2">22uF</text>
<text x="75.5" y="130.2">100K</text>
<text x="141" y="128.4">130p</text>
<text x="69.1" y="136.9">56.2K</text>
<text x="69.1" y="133.7">R46</text>
<text x="124" y="140.8">U15</text>
<text x="69.1" y="147.8">R47</text>
<text x="124.3" y="144.3">TLV62130ARGTR</text>
<text x="69.1" y="151">150K</text>
<text x="15.7" y="191.9">DFE201610E-2R2M=P2</text>
<text x="31.7" y="188.5">L2</text>
<text x="58" y="191.9">DFE201610E-2R2M=P2</text>
<text x="74" y="188.5">L3</text>
<text x="301.3" y="191.7">U19</text>
<text x="155.7" y="195.5">C75</text>
<text x="169.8" y="195.5">C76</text>
<text x="263.3" y="197.2">R23</text>
<text x="293.6" y="195.5">AMS1117-ADJ</text>
<text x="37.5" y="199">C77</text>
<text x="57" y="199">C78</text>
<text x="76.4" y="199">R48</text>
<text x="155.1" y="199">100n</text>
<text x="170.1" y="199">10u</text>
<text x="263.3" y="200.7">10R</text>
<text x="35.1" y="206">100n</text>
<text x="49.3" y="206">10uF/16V</text>
<text x="69.1" y="209.6">R49</text>
<text x="75.5" y="206">100K</text>
<text x="137.9" y="207.8">3.3p</text>
<text x="143.4" y="204.3">C79</text>
<text x="343.5" y="206">C132</text>
<text x="356" y="206">C117</text>
<text x="69.1" y="212.8">750K</text>
<text x="257.4" y="214.8">10uF/16V</text>
<text x="273.9" y="214.8">C116</text>
<text x="286.4" y="214.9">100nF</text>
<text x="289.3" y="211.4">C131</text>
<text x="328.4" y="214.5">560R</text>
<text x="328.4" y="211.3">R29</text>
<text x="342.8" y="214.9">100nF</text>
<text x="356.2" y="214.9">10uF/16V</text>
<text x="124" y="216.6">U16</text>
<text x="124.3" y="220.2">TLV62130ARGTR</text>
<text x="69.1" y="226.9">240K</text>
<text x="69.1" y="223.7">R50</text>
<text x="328.1" y="225.5">R51</text>
<text x="305.5" y="232.5">R32</text>
<text x="328.1" y="228.6">1K</text>
<text x="305.5" y="235.7">560R</text>
<text x="185" y="269.5">DFE201610E-2R2M=P2</text>
<text x="201" y="266.1">L6</text>
</g>
<g font-size="3.2" fill="#f00">
<text x="304.8" y="22.9">F9</text>
<text x="361.6" y="22.9">F5</text>
<text x="304.2" y="29.9">G8</text>
<text x="304.2" y="26.4">G6</text>
<text x="312.2" y="24.3">VCC</text>
<text x="312.2" y="27.8">VCC</text>
<text x="340" y="24.3">VCCA_FPLL</text>
<text x="340" y="27.8">VCCA_FPLL</text>
<text x="361.6" y="29.9">G5</text>
<text x="361.6" y="26.4">F13</text>
<text x="302.2" y="33.4">G10</text>
<text x="312.2" y="34.9">VCC</text>
<text x="312.2" y="31.3">VCC</text>
<text x="340" y="31.3">VCCA_FPLL</text>
<text x="340" y="34.9">VCCA_FPLL</text>
<text x="361.6" y="33.4">L5</text>
<text x="304.3" y="40.5">H9</text>
<text x="304.3" y="37">H7</text>
<text x="312.2" y="41.9">VCC</text>
<text x="312.2" y="38.4">VCC</text>
<text x="340" y="38.4">VCCA_FPLL</text>
<text x="361.6" y="37">L12</text>
<text x="302.3" y="44">H11</text>
<text x="305.2" y="47.6">J6</text>
<text x="312.2" y="45.4">VCC</text>
<text x="342.8" y="45.4">VCC_AUX</text>
<text x="361.6" y="44">D6</text>
<text x="361.6" y="47.6">D9</text>
<text x="305.2" y="51.1">J8</text>
<text x="312.2" y="52.5">VCC</text>
<text x="312.2" y="49">VCC</text>
<text x="342.8" y="49">VCC_AUX</text>
<text x="342.8" y="52.5">VCC_AUX</text>
<text x="361.6" y="51.1">D12</text>
<text x="303.2" y="54.6">J10</text>
<text x="304.5" y="58.1">K7</text>
<text x="312.2" y="59.5">VCC</text>
<text x="312.2" y="56">VCC</text>
<text x="342.8" y="59.5">VCC_AUX</text>
<text x="342.8" y="56">VCC_AUX</text>
<text x="361.6" y="58.1">N9</text>
<text x="361.6" y="54.6">N5</text>
<text x="302.5" y="65.2">K11</text>
<text x="304.5" y="61.7">K9</text>
<text x="312.2" y="63.1">VCC</text>
<text x="342.8" y="63.1">VCC_AUX</text>
<text x="361.6" y="61.7">N13</text>
<text x="304.9" y="68.7">L8</text>
<text x="312.2" y="70.1">VCC</text>
<text x="312.2" y="66.6">VCC</text>
<text x="338.7" y="70.1">VCCPD1A2A</text>
<text x="361.6" y="68.7">J4</text>
<text x="342.9" y="77.2">VCCPD3A</text>
<text x="361.6" y="75.8">N6</text>
<text x="302" y="82.8">M15</text>
<text x="304.4" y="79.3">C6</text>
<text x="312.2" y="80.7">VCCPGM</text>
<text x="361.6" y="82.8">N8</text>
<text x="304.8" y="86.4">P6</text>
<text x="312.2" y="87.8">VCCPGM</text>
<text x="312.2" y="84.2">VCCPGM</text>
<text x="338.7" y="87.8">VCCPD3B4A</text>
<text x="338.7" y="84.2">VCCPD3B4A</text>
<text x="361.6" y="86.4">N10</text>
<text x="342.9" y="94.8">VCCPD5A</text>
<text x="361.6" y="93.4">J13</text>
<text x="304.3" y="96.9">H2</text>
<text x="304.5" y="100.5">K3</text>
<text x="312.2" y="98.4">VCCIO2A</text>
<text x="312.2" y="101.9">VCCIO2A</text>
<text x="342.9" y="101.9">VCCPD5B</text>
<text x="361.6" y="100.5">H14</text>
<text x="304.3" y="107.5">N7</text>
<text x="361.6" y="107.5">E7</text>
<text x="304.5" y="111.1">R3</text>
<text x="312.2" y="108.9">VCCIO3A</text>
<text x="312.2" y="112.5">VCCIO3A</text>
<text x="338.7" y="108.9">VCCPD7A8A</text>
<text x="338.7" y="112.5">VCCPD7A8A</text>
<text x="361.6" y="111.1">E11</text>
<text x="304.5" y="118.1">R8</text>
<text x="312.2" y="119.5">VCCIO3B</text>
<text x="345.2" y="119.5">VCCBAT</text>
<text x="361.6" y="118.1">C5</text>
<text x="302.7" y="121.6">T11</text>
<text x="312.2" y="123">VCCIO3B</text>
<text x="302.3" y="128.7">N12</text>
<text x="312.2" y="130.1">VCCIO4A</text>
<text x="302.7" y="132.2">P15</text>
<text x="312.2" y="133.6">VCCIO4A</text>
<text x="302.9" y="142.8">L16</text>
<text x="303.2" y="139.3">J15</text>
<text x="312.2" y="140.7">VCCIO5A</text>
<text x="302.2" y="149.9">D15</text>
<text x="312.2" y="144.2">VCCIO5A</text>
<text x="302.2" y="153.4">G14</text>
<text x="312.2" y="151.3">VCCIO5B</text>
<text x="312.2" y="154.8">VCCIO5B</text>
<text x="302.5" y="160.4">B14</text>
<text x="312.2" y="161.9">VCCIO7A</text>
<text x="302.4" y="164">C12</text>
<text x="312.2" y="165.4">VCCIO7A</text>
<text x="304.5" y="171">B4</text>
<text x="312.2" y="172.4">VCCIO8A</text>
<text x="304.4" y="174.6">C7</text>
<text x="312.2" y="176">VCCIO8A</text>
</g>
<g font-size="3.2" fill="#00f">
<text x="50.9" y="45.8">3</text>
<text x="55.4" y="47.2">In</text>
<text x="68.8" y="43.7">TAB</text>
<text x="69.4" y="47.2">Out</text>
<text x="77.6" y="45.8">2</text>
<text x="77.6" y="42.3">4</text>
<text x="160.3" y="45.8">3</text>
<text x="164.7" y="47.2">In</text>
<text x="178.2" y="43.7">TAB</text>
<text x="178.7" y="47.2">Out</text>
<text x="187" y="45.8">2</text>
<text x="187" y="42.3">4</text>
<text x="64.9" y="53.5" transform="rotate(-90 64.9 53.5)">1</text>
<text x="66.3" y="49" transform="rotate(-90 66.3 49)">GND</text>
<text x="174.3" y="53.5" transform="rotate(-90 174.3 53.5)">1</text>
<text x="175.7" y="49" transform="rotate(-90 175.7 49)">GND</text>
<text x="116.1" y="104.2" transform="rotate(-90 116.1 104.2)">14</text>
<text x="119.6" y="104.2" transform="rotate(-90 119.6 104.2)">13</text>
<text x="117.1" y="112.5" transform="rotate(-90 117.1 112.5)">VOS</text>
<text x="120.6" y="110" transform="rotate(-90 120.6 110)">EN</text>
<text x="96.6" y="114.6">1</text>
<text x="96.6" y="118.1">2</text>
<text x="100.1" y="116.3">SW</text>
<text x="100.1" y="119.9">SW</text>
<text x="121.4" y="119.9">PVIN</text>
<text x="121.4" y="116.3">PVIN</text>
<text x="130.7" y="118.1">11</text>
<text x="130.7" y="114.6">12</text>
<text x="96.6" y="121.6">3</text>
<text x="96.6" y="125.2">4</text>
<text x="100.1" y="123.4">SW</text>
<text x="121.2" y="123.4">AVIN</text>
<text x="130.7" y="125.2">9</text>
<text x="130.7" y="121.6">10</text>
<text x="100.1" y="126.9">PG</text>
<text x="119.3" y="126.9">SS/TR</text>
<text x="123.1" y="130.5">EXP</text>
<text x="130.7" y="128.7">17</text>
<text x="109" y="137.9" transform="rotate(-90 109 137.9)">5</text>
<text x="110.4" y="135" transform="rotate(-90 110.4 135)">FB</text>
<text x="116.1" y="137.9" transform="rotate(-90 116.1 137.9)">7</text>
<text x="117.5" y="135" transform="rotate(-90 117.5 135)">FSW</text>
<text x="119.6" y="137.9" transform="rotate(-90 119.6 137.9)">8</text>
<text x="121" y="135" transform="rotate(-90 121 135)">DEF</text>
<text x="116.1" y="180" transform="rotate(-90 116.1 180)">14</text>
<text x="119.6" y="180" transform="rotate(-90 119.6 180)">13</text>
<text x="120.6" y="185.9" transform="rotate(-90 120.6 185.9)">EN</text>
<text x="96.6" y="190.4">1</text>
<text x="117.1" y="188.3" transform="rotate(-90 117.1 188.3)">VOS</text>
<text x="130.7" y="190.4">12</text>
<text x="96.6" y="194">2</text>
<text x="96.6" y="197.5">3</text>
<text x="100.1" y="192.2">SW</text>
<text x="100.1" y="195.7">SW</text>
<text x="121.4" y="195.7">PVIN</text>
<text x="121.4" y="192.2">PVIN</text>
<text x="130.7" y="197.5">10</text>
<text x="130.7" y="194">11</text>
<text x="96.6" y="201">4</text>
<text x="100.1" y="199.2">SW</text>
<text x="100.1" y="202.8">PG</text>
<text x="119.3" y="202.8">SS/TR</text>
<text x="121.2" y="199.2">AVIN</text>
<text x="130.7" y="201">9</text>
<text x="289" y="202.8">3</text>
<text x="307" y="200.7">TAB</text>
<text x="315.7" y="202.8">2</text>
<text x="315.7" y="199.2">4</text>
<text x="123.1" y="206.3">EXP</text>
<text x="130.7" y="204.5">17</text>
<text x="293.5" y="204.2">In</text>
<text x="304.4" y="206" transform="rotate(-90 304.4 206)">GND</text>
<text x="307.5" y="204.2">Out</text>
<text x="109" y="213.8" transform="rotate(-90 109 213.8)">5</text>
<text x="110.4" y="210.9" transform="rotate(-90 110.4 210.9)">FB</text>
<text x="116.1" y="213.8" transform="rotate(-90 116.1 213.8)">7</text>
<text x="117.5" y="210.9" transform="rotate(-90 117.5 210.9)">FSW</text>
<text x="119.6" y="213.8" transform="rotate(-90 119.6 213.8)">8</text>
<text x="121" y="210.9" transform="rotate(-90 121 210.9)">DEF</text>
<text x="303" y="210.4" transform="rotate(-90 303 210.4)">1</text>
</g>
<g font-size="3.2">
<text x="221.6" y="89.9">A6</text>
<text x="250.5" y="89.9">H12</text>
<text x="219.6" y="93.4">A11</text>
<text x="229.3" y="94.8">GND</text>
<text x="229.3" y="91.3">GND</text>
<text x="239.7" y="91.3">GND</text>
<text x="239.7" y="94.8">GND</text>
<text x="250.5" y="93.4">J5</text>
<text x="219.6" y="96.9">A16</text>
<text x="221.6" y="100.5">B1</text>
<text x="229.3" y="101.9">GND</text>
<text x="229.3" y="98.4">GND</text>
<text x="239.7" y="101.9">GND</text>
<text x="239.7" y="98.4">GND</text>
<text x="250.5" y="100.5">J9</text>
<text x="250.5" y="96.9">J7</text>
<text x="109" y="104.2" transform="rotate(-90 109 104.2)">16</text>
<text x="112.5" y="104.2" transform="rotate(-90 112.5 104.2)">15</text>
<text x="221.5" y="107.5">C2</text>
<text x="221.6" y="104">B9</text>
<text x="229.3" y="105.4">GND</text>
<text x="239.7" y="105.4">GND</text>
<text x="250.5" y="107.5">K6</text>
<text x="250.5" y="104">J11</text>
<text x="219.5" y="111.1">C14</text>
<text x="229.3" y="112.5">GND</text>
<text x="229.3" y="108.9">GND</text>
<text x="239.7" y="112.5">GND</text>
<text x="239.7" y="108.9">GND</text>
<text x="250.5" y="111.1">K8</text>
<text x="110.1" y="114.9" transform="rotate(-90 110.1 114.9)">PGND</text>
<text x="113.6" y="114.9" transform="rotate(-90 113.6 114.9)">PGND</text>
<text x="221.3" y="114.6">D4</text>
<text x="221.3" y="118.1">D5</text>
<text x="229.3" y="116">GND</text>
<text x="229.3" y="119.5">GND</text>
<text x="239.7" y="119.5">GND</text>
<text x="239.7" y="116">GND</text>
<text x="250.5" y="118.1">K13</text>
<text x="250.5" y="114.6">K10</text>
<text x="219.3" y="121.6">D10</text>
<text x="221.8" y="125.2">E3</text>
<text x="229.3" y="123">GND</text>
<text x="239.7" y="123">GND</text>
<text x="250.5" y="125.2">L11</text>
<text x="250.5" y="121.6">L1</text>
<text x="361.6" y="125.2">K2</text>
<text x="221.8" y="128.7">E8</text>
<text x="229.3" y="130.1">GND</text>
<text x="229.3" y="126.6">GND</text>
<text x="239.7" y="130.1">GND</text>
<text x="239.7" y="126.6">GND</text>
<text x="250.5" y="128.7">M4</text>
<text x="339.1" y="126.6">VREFB2AN0</text>
<text x="112.5" y="137.9" transform="rotate(-90 112.5 137.9)">6</text>
<text x="113.9" y="135" transform="rotate(-90 113.9 135)">AGND</text>
<text x="219.7" y="132.2">E13</text>
<text x="221.9" y="135.7">F1</text>
<text x="229.3" y="137.2">GND</text>
<text x="229.3" y="133.6">GND</text>
<text x="239.7" y="137.2">GND</text>
<text x="239.7" y="133.6">GND</text>
<text x="250.5" y="135.7">M14</text>
<text x="250.5" y="132.2">M9</text>
<text x="339.1" y="133.6">VREFB3AN0</text>
<text x="361.6" y="132.2">R5</text>
<text x="219.9" y="139.3">F16</text>
<text x="221.3" y="142.8">G4</text>
<text x="229.3" y="140.7">GND</text>
<text x="239.7" y="140.7">GND</text>
<text x="250.5" y="142.8">P5</text>
<text x="250.5" y="139.3">N2</text>
<text x="339.1" y="140.7">VREFB3BN0</text>
<text x="361.6" y="139.3">T9</text>
<text x="221.3" y="149.9">G9</text>
<text x="221.3" y="146.3">G7</text>
<text x="229.3" y="147.7">GND</text>
<text x="229.3" y="144.2">GND</text>
<text x="239.7" y="147.7">GND</text>
<text x="239.7" y="144.2">GND</text>
<text x="250.5" y="149.9">R13</text>
<text x="250.5" y="146.3">P10</text>
<text x="339.1" y="147.7">VREFB4AN0</text>
<text x="361.6" y="146.3">P12</text>
<text x="219.3" y="153.4">G11</text>
<text x="229.3" y="154.8">GND</text>
<text x="229.3" y="151.3">GND</text>
<text x="239.7" y="154.8">GND</text>
<text x="239.7" y="151.3">GND</text>
<text x="250.5" y="153.4">T1</text>
<text x="339.1" y="154.8">VREFB5AN0</text>
<text x="361.6" y="153.4">M16</text>
<text x="221.4" y="160.4">H8</text>
<text x="221.4" y="156.9">H6</text>
<text x="229.3" y="161.9">GND</text>
<text x="229.3" y="158.3">GND</text>
<text x="239.7" y="161.9">GND</text>
<text x="239.7" y="158.3">GND</text>
<text x="250.5" y="160.4">T16</text>
<text x="250.5" y="156.9">T6</text>
<text x="339.1" y="161.9">VREFB5BN0</text>
<text x="361.6" y="160.4">E14</text>
<text x="219.4" y="164">H10</text>
<text x="229.3" y="165.4">GND</text>
<text x="361.6" y="167.5">B13</text>
<text x="339.1" y="168.9">VREFB7AN0</text>
<text x="339.1" y="176">VREFB8AN0</text>
<text x="361.6" y="174.6">B5</text>
<text x="109" y="180" transform="rotate(-90 109 180)">16</text>
<text x="112.5" y="180" transform="rotate(-90 112.5 180)">15</text>
<text x="110.1" y="190.7" transform="rotate(-90 110.1 190.7)">PGND</text>
<text x="113.6" y="190.7" transform="rotate(-90 113.6 190.7)">PGND</text>
<text x="112.5" y="213.8" transform="rotate(-90 112.5 213.8)">6</text>
<text x="113.9" y="210.9" transform="rotate(-90 113.9 210.9)">AGND</text>
</g>
<g font-size="2.5">
<text x="325.3" y="220.5" transform="rotate(-90 325.3 220.5)">1</text>
<text x="322.1" y="223.4" transform="rotate(-90 322.1 223.4)">2</text>
<text x="325.3" y="229.7" transform="rotate(-90 325.3 229.7)">3</text>
</g>
<g font-size="1.8" fill="#00f">
<text x="17.6" y="51.4">ferrite bead)</text>
<text x="19.4" y="49.7">(or 1206</text>
<text x="127" y="51.4">ferrite bead)</text>
<text x="128.8" y="49.7">(or 1206</text>
<text x="255.8" y="208.4">ferrite bead)</text>
<text x="257.5" y="206.7">(or 1206</text>
</g>
</svg>
